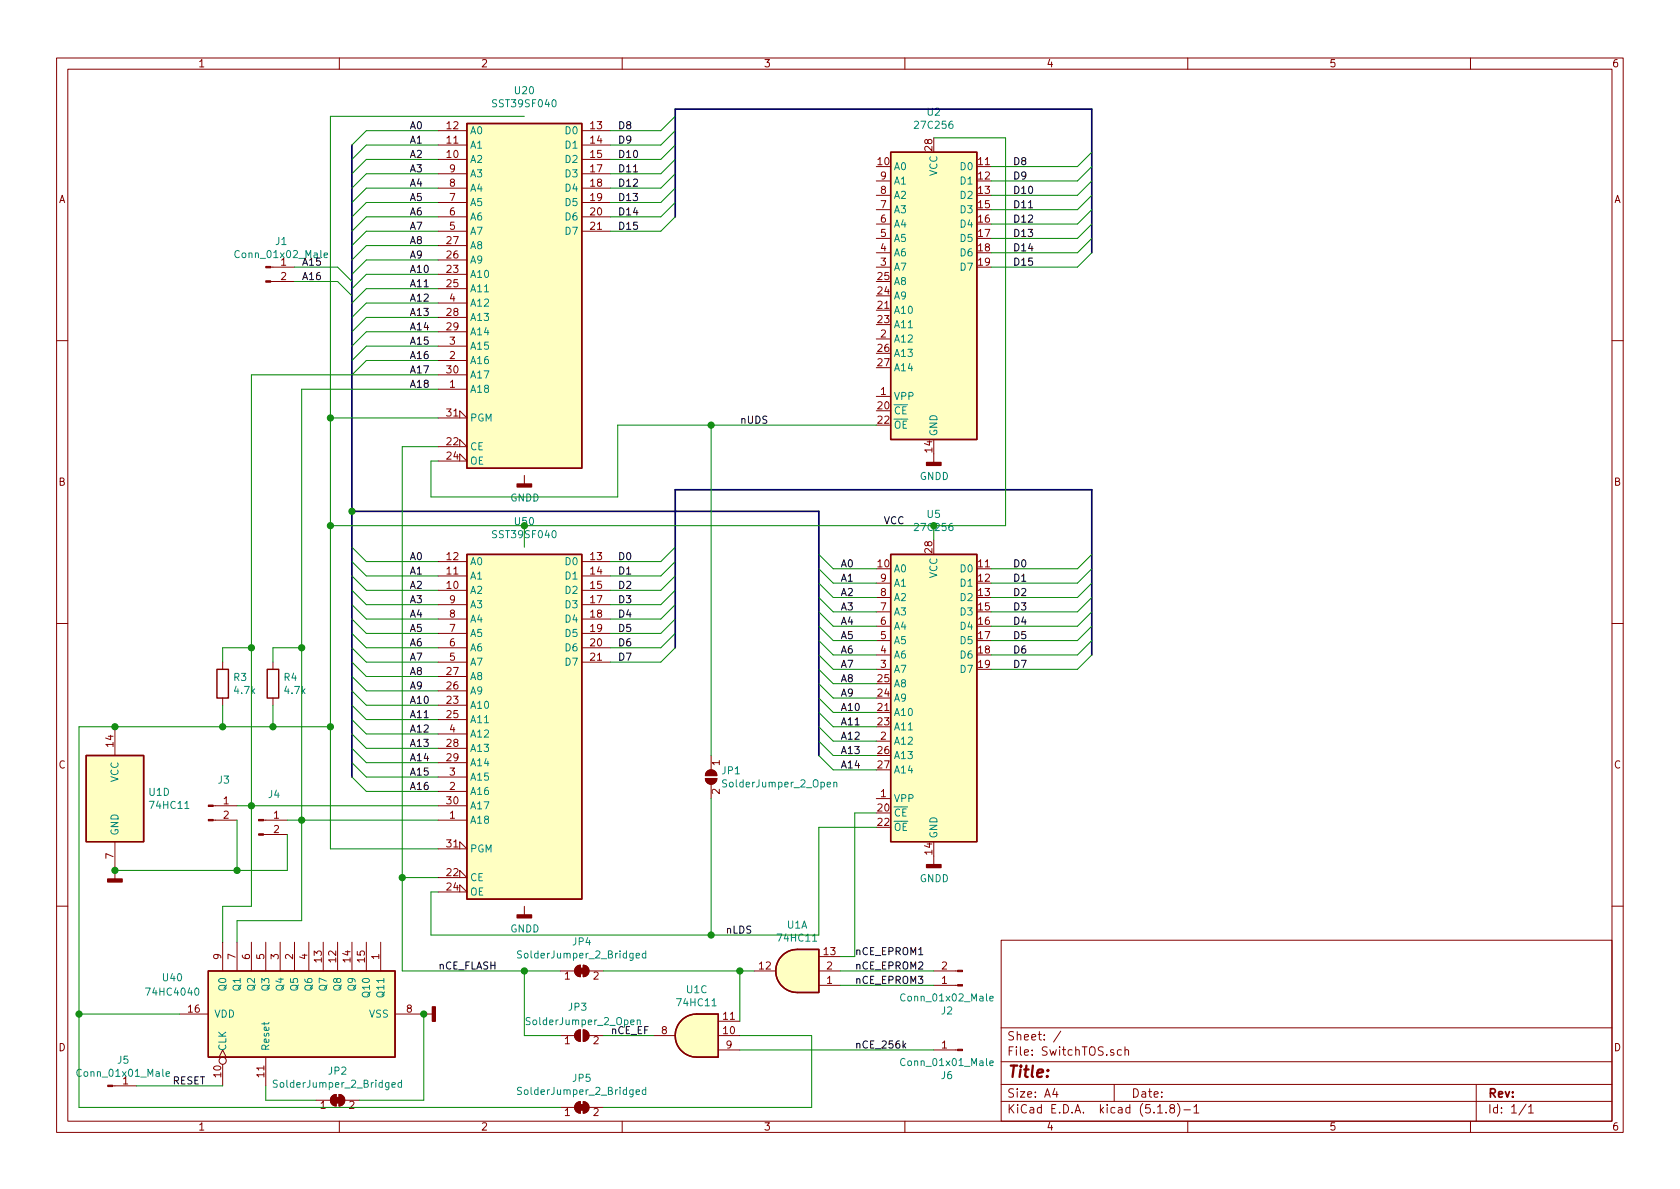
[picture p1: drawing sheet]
<svg xmlns="http://www.w3.org/2000/svg" width="297mm" height="210mm" viewBox="0 0 297 210" stroke-linecap="round" stroke-linejoin="round" font-family="sans-serif">
<g fill="none" stroke="#840000" stroke-width=".18">
<path d="M10 10.3h277v189.9h-277zM12 12.2h273v186.1h-273zM60 10.3v1.9M110 10.3v1.9M160 10.3v1.9M210 10.3v1.9M260 10.3v1.9M77.5 28.2h5M77.5 25.6h5M77.5 23.1h5M77.5 30.7h5M77.5 33.3h5"/>
<path d="M77.5 35.8h5M77.5 38.3h5M102.9 28.2h5M102.9 25.6h5M102.9 23.1h5M102.9 30.7h5M102.9 33.3h5M102.9 35.8h5M102.9 38.3h5M154.9 39.6h2.6M154.9 37.1h2.6M154.9 34.5h2.6"/>
<path d="M154.9 32h2.6M47.9 49.8h4.2M47.9 47.2h4.2M77.5 40.9h5M77.5 48.5h5M77.5 51h5M77.5 46h5M77.5 43.4h5M77.5 56.1h5M77.5 58.7h5M77.5 53.6h5M102.9 40.9h5"/>
<path d="M154.9 47.2h2.6M154.9 59.9h2.6M154.9 44.7h2.6M154.9 42.2h2.6M10 60.2h2M77.5 79h5l-1.2-1.3v1.3M77.5 73.9h5l-1.2-1.3v1.3M77.5 68.8h5M77.5 63.7h5M77.5 61.2h5M77.5 66.3h5M154.9 70.1h2.6"/>
<path d="M285 60.2h2M77.5 81.5h5l-1.2-1.2v1.2M77.5 99.3h5M92.7 84.1v1.5M102.9 99.3h5M165.1 80.3v1.5M10 110.3h2M39.4 117.1v1.3M48.3 117.1v1.3M77.5 104.4h5M77.5 101.8h5M77.5 106.9h5"/>
<path d="M77.5 109.5h5M77.5 112h5M77.5 114.5h5M77.5 117.1h5M77.5 119.6h5M102.9 104.4h5M102.9 101.8h5M102.9 106.9h5M102.9 109.5h5M102.9 112h5M102.9 114.5h5M102.9 117.1h5"/>
<path d="M154.9 118.4h2.6M154.9 115.8h2.6M154.9 113.3h2.6M154.9 110.7h2.6M154.9 108.2h2.6M154.9 105.7h2.6M154.9 103.1h2.6M285 110.3h2M20.3 128.5v5.1M39.4 123.4v1.3M48.3 123.4v1.3M77.5 139.9h5"/>
<path d="M77.5 124.7h5M77.5 127.2h5M77.5 122.2h5M77.5 132.3h5M77.5 134.9h5M77.5 137.4h5M77.5 129.8h5M124.7 137.7h2a1.02 1.02 0 0 1-1 1 1.02 1.02 0 0 1-1-1zM124.9 136.5a1.02 1.02 0 0 1 1.2-.3 1.02 1.02 0 0 1 .6 1h-2zM125.7 133.6v2.5M125.7 138.7v2.5M154.9 131.1h2.6"/>
<path d="M20.3 148.8v6.6M37.7 145h4.2M37.7 142.5h4.2M46.6 147.6h4.2M46.6 145h4.2M77.5 155.2h5l-1.2-1.3v1.3M77.5 157.7h5l-1.2-1.2v1.2M77.5 150.1h5l-1.2-1.3v1.3M77.5 145h5M77.5 142.5h5M154.9 141.2h2.6M165.1 151.4v1.5"/>
<path d="M10 160.2h2M31.7 179.3h5.1M39.4 166.6v5.1M41.9 166.6v5.1M44.4 166.6v5.1M47 166.6v5.1M49.5 166.6v5.1M52.1 166.6v5.1M54.6 166.6v5.1M57.1 166.6v5.1M59.7 166.6v5.1M62.2 166.6v5.1"/>
<path d="M64.8 166.6v5.1M67.3 166.6v5.1M69.8 179.3h6.7M92.7 160.3v1.5M99.1 171.7h2.5M101.8 171l.5-.3h.3v2a1.03 1.03 0 0 1-.9-.6 1.03 1.03 0 0 1 .1-1.1zM103.1 170.7a1.02 1.02 0 0 1 1 1 1.02 1.02 0 0 1-1 1zM104.1 171.7h2.6M133.3 171.7h3.9M144.8 171.7h3.8M144.8 174.2h3.8M144.8 169.2h3.8"/>
<path d="M165.1 171.7h4.2M165.1 174.2h4.2M177 166.3h108v32h-108zM285 160.2h2M19.9 192h4.2M38.7 186.9l.7-1.2 .6 1.2M39.4 188.2v3.8M47 186.9v5.1M55.9 194.6h2.5M58.6 193.9l.5-.3 .3-.1v2.1a1.03 1.03 0 0 1-.9-.6 1.03 1.03 0 0 1 .1-1.1zM59.9 193.5a1.02 1.02 0 0 1 1.1 1.1 1.02 1.02 0 0 1-1.1 1zM60 198.3v1.9"/>
<path d="M61 194.6h2.5M99.1 195.8h2.5M99.1 183.1h2.5M101.8 195.2l.5-.3 .3-.1v2a1.03 1.03 0 0 1-.9-.5 1.03 1.03 0 0 1 .1-1.1zM101.8 182.5l.5-.3 .3-.1v2a1.03 1.03 0 0 1-.9-.5 1.03 1.03 0 0 1 .1-1.1zM103.1 194.8a1.02 1.02 0 0 1 1 1 1.02 1.02 0 0 1-1 1zM103.1 182.1a1.02 1.02 0 0 1 1 1 1.02 1.02 0 0 1-1 1zM104.1 195.8h2.6M104.1 183.1h2.6M110 198.3v1.9M115.6 183.1h3.8M127 183.1h3.8"/>
<path d="M127 180.6h3.8M127 185.7h3.8M160 198.3v1.9M165.1 185.7h4.2M177 194.8h108M177 191.8h108M177 187.8h108M177 181.8h108M186.5 192.5l-.4 1h1M186.8 193v1M187.6 182.3l-1.3 2M197 191.8v3"/>
<path d="M198.3 185.7l-.5-.1-.2 .3v.6l.2 .1 .5-.1M198.9 185.7l.2-.1 .4 .1v.9M198.9 185.1v1.5M204.7 196.8h.8M206.2 196.7v.1M207.1 196l-.3-.3 .2-.3a.48 .48 0 0 1 .6 .1l-.1 .4a.52 .52 0 0 0-.6 .2 .52 .52 0 0 0 .1 .6l.4 .1 .2-.1 .1-.4-.3-.3M208.2 195.1a1.71 1.71 0 0 1 0 2.3M209.3 196.3h1.2M210 198.3v1.9M211.1 195.8l.4-.5v1.5M211.1 196.8h.9M260 198.3v1.9"/>
<path d="M261 191.8v6.5M269.8 195.2l-1.2 2M270.3 195.8l.4-.5v1.5M270.3 196.8h.8"/>
<circle cx="39.4" cy="187.6" r=".63"/>
</g>
<g fill="#840000" stroke="#840000" stroke-width=".25">
<path d="M163.8 81.8h2.6v.5h-2.6z"/>
<path d="M91.4 85.6h2.6v.5h-2.6z"/>
<path d="M163.8 152.9h2.6v.5h-2.6z"/>
<path d="M91.4 161.8h2.6v.5h-2.6z"/>
<path d="M76.5 178h.5v2.6h-.5z"/>
<path d="M19 155.4h2.6v.6h-2.6z"/>
</g>
<g fill="#840000" stroke="#840000" stroke-width=".18">
<path d="M101.8 195.2l.5-.3 .3-.1v2a1.03 1.03 0 0 1-.9-.5 1.03 1.03 0 0 1 .1-1.1z"/>
<path d="M103.1 194.8a1.02 1.02 0 0 1 1 1 1.02 1.02 0 0 1-1 1z"/>
<path d="M102.4 195.3h1v1h-1z"/>
<path d="M101.8 171l.5-.3h.3v2a1.03 1.03 0 0 1-.9-.6 1.03 1.03 0 0 1 .1-1.1z"/>
<path d="M103.1 170.7a1.02 1.02 0 0 1 1 1 1.02 1.02 0 0 1-1 1z"/>
<path d="M102.4 171.2h1v1h-1z"/>
<path d="M101.8 182.5l.5-.3 .3-.1v2a1.03 1.03 0 0 1-.9-.5 1.03 1.03 0 0 1 .1-1.1z"/>
<path d="M103.1 182.1a1.02 1.02 0 0 1 1 1 1.02 1.02 0 0 1-1 1z"/>
<path d="M124.9 136.5a1.02 1.02 0 0 1 1.2-.3 1.02 1.02 0 0 1 .6 1h-2z"/>
<path d="M124.7 137.7h2a1.02 1.02 0 0 1-1 1 1.02 1.02 0 0 1-1-1z"/>
<path d="M45.7 147.4h.9v.3h-.9z"/>
<path d="M45.7 144.9h.9v.3h-.9z"/>
<path d="M36.8 144.9h.9v.3h-.9z"/>
<path d="M36.8 142.4h.9v.2h-.9z"/>
<path d="M58.6 193.9l.5-.3 .3-.1v2.1a1.03 1.03 0 0 1-.9-.6 1.03 1.03 0 0 1 .1-1.1z"/>
<path d="M59.9 193.5a1.02 1.02 0 0 1 1.1 1.1 1.02 1.02 0 0 1-1.1 1z"/>
<path d="M59.2 194.1h1v1h-1z"/>
<path d="M47 49.7h.9v.2h-.9z"/>
<path d="M47 47.1h.9v.3h-.9z"/>
<path d="M169.3 171.6h.9v.2h-.9z"/>
<path d="M169.3 174.1h.9v.3h-.9z"/>
<path d="M169.3 185.5h.9v.3h-.9z"/>
<path d="M19 191.9h.9v.2h-.9z"/>
</g>
<g fill="none" stroke="#008484" stroke-width=".18">
<path d="M57.3 45.1l.6-.1v-.2l-.4-.1-.2 .2 .1 .6h.5M147.4 138.4l.2-.1 .3 .1 .1 .8M147.4 138.3v.9M92.2 168.2l-.5-.1-.2 .2v.3l.6 .3 .1 .3-.2 .2h-.5M112.5 169l.6-.1-.1-.3h-.4l-.1 .2v.6h.5M114.2 168.6h-.4l-.2 .2 .1 .6h.5M114.2 168.1v1.3M175 176.6l.6-.1v-.3h-.4l-.2 .1 .1 .7h.5M29.4 189.9l.6-.1-.1-.2-.4-.1-.1 .2v.6h.5M49 191.1l-.5-.1-.1 .1v.4l.5 .2 .1 .3-.2 .3-.5-.1M69.3 191.8l.6-.1-.1-.2-.3-.1-.2 .2v.6h.5M71 191.5l-.4-.1-.2 .3 .1 .5h.5"/>
<path d="M71 191v1.3M92.2 192.3h-.5l-.2 .1v.4l.6 .2 .1 .3-.2 .2h-.5M112.5 193.1l.6-.1-.1-.2-.4-.1-.1 .2v.6h.5M112.7 180.5l.2-.1h.3v.8M112.7 180.4v.8M114.2 192.8l-.4-.1-.2 .2 .1 .6h.5M114.2 192.3v1.2M175 188l.6-.1v-.3h-.4l-.2 .2 .1 .6h.5"/>
</g>
<g fill="#ffffc2" stroke="#ffffc2" stroke-width=".18">
<path d="M120.5 180.4a3.7 3.7 0 0 1 2.7-1.1v7.6a3.8 3.8 0 0 1-3.5-2.3 3.8 3.8 0 0 1 .8-4.2z"/>
<path d="M123.2 179.3h3.8v7.6h-3.8z"/>
<path d="M82.5 98h20.4v61h-20.4z"/>
<path d="M157.5 98h15.2v50.8h-15.2z"/>
<path d="M138.3 169a3.7 3.7 0 0 1 2.7-1.1v7.6a3.8 3.8 0 0 1-3.6-2.3 3.8 3.8 0 0 1 .9-4.2z"/>
<path d="M141 167.9h3.8v7.6h-3.8z"/>
<path d="M15.2 133.6h10.2v15.2h-10.2z"/>
<path d="M36.8 171.7h33v15.2h-33z"/>
<path d="M157.5 26.9h15.2v50.8h-15.2z"/>
<path d="M82.5 21.8h20.4v61h-20.4z"/>
</g>
<path d="M82.5 21.8h20.4v61h-20.4zM157.5 26.9h15.2v50.8h-15.2zM82.5 98h20.4v61h-20.4zM157.5 98h15.2v50.8h-15.2zM38.4 118.4h2v5h-2zM47.2 118.4h2.1v5h-2.1zM15.2 133.6h10.2v15.2h-10.2zM36.8 171.7h33v15.2h-33zM138.3 169a3.7 3.7 0 0 1 2.7-1.1h3.8v7.6h-3.8a3.8 3.8 0 0 1-3.6-2.3 3.8 3.8 0 0 1 .9-4.2zM120.5 180.4a3.7 3.7 0 0 1 2.7-1.1h3.8v7.6h-3.8a3.8 3.8 0 0 1-3.5-2.3 3.8 3.8 0 0 1 .8-4.2z" fill="none" stroke="#840000" stroke-width=".25"/>
<path d="M62.2 25.6v111.8M119.4 38.3v-19h73.6v25.4M62.2 90.4h82.6v43.2M119.4 114.5v-27.9h73.6v29.2" fill="none" stroke="#000084" stroke-width=".3"/>
<g fill="none" stroke="#008400" stroke-width=".18">
<path d="M77.5 33.3h-12.7l-2.6 2.5M77.5 23.1h-12.7l-2.6 2.5M77.5 25.6h-12.7l-2.6 2.6M77.5 28.2h-12.7l-2.6 2.5M77.5 30.7h-12.7l-2.6 2.6M77.5 35.8h-12.7l-2.6 2.5M77.5 38.3h-12.7l-2.6 2.6M92.7 20.6h-34.3v129.5h19.1M119.4 30.7l-2.6 2.6h-8.9M119.4 20.6l-2.6 2.5h-8.9M119.4 23.1l-2.6 2.5h-8.9M119.4 25.6l-2.6 2.6h-8.9"/>
<path d="M119.4 28.2l-2.6 2.5h-8.9M119.4 33.3l-2.6 2.5h-8.9M119.4 35.8l-2.6 2.5h-8.9M119.4 38.3l-2.6 2.6h-8.9M165.1 24.4h12.7v68.6h-119.4M193 34.5l-2.5 2.6h-15.2M193 26.9l-2.5 2.6h-15.2M193 29.5l-2.5 2.5h-15.2M193 32l-2.5 2.5h-15.2M193 37.1l-2.5 2.5h-15.2M193 39.6l-2.5 2.6h-15.2M52.1 47.2h7.6l2.5 2.6"/>
<path d="M52.1 49.8h7.6l2.5 2.5M77.5 40.9h-12.7l-2.6 2.5M77.5 43.4h-12.7l-2.6 2.6M77.5 46h-12.7l-2.6 2.5M77.5 48.5h-12.7l-2.6 2.5M77.5 51h-12.7l-2.6 2.6M77.5 53.6h-12.7l-2.6 2.5M77.5 58.7h-12.7l-2.6 2.5M77.5 56.1h-12.7l-2.6 2.6M193 42.2l-2.5 2.5h-15.2M193 44.7l-2.5 2.5h-15.2M58.4 73.9h19.1"/>
<path d="M77.5 79h-6.4v92.7h28M77.5 66.3h-33.1v94h-5v6.3M77.5 68.8h-24.2v94h-11.4v3.8M77.5 61.2h-12.7l-2.6 2.5M77.5 63.7h-12.7l-2.6 2.6M125.7 75.2v58.4M154.9 75.2h-45.7v12.7h-33v-6.4h1.3M62.2 99.3l2.6 2.5h12.7M62.2 96.8l2.6 2.5h12.7M92.7 93v3.8M119.4 99.3l-2.6 2.5h-8.9M119.4 96.8l-2.6 2.5h-8.9"/>
<path d="M144.8 98l2.5 2.6h7.6M165.1 93v2.5M193 98l-2.5 2.6h-15.2M44.4 114.5h-5v2.6M53.3 114.5h-5v2.6M62.2 119.6l2.6 2.6h12.7M62.2 117.1l2.6 2.5h12.7M62.2 114.5l2.6 2.6h12.7M62.2 112l2.6 2.5h12.7M62.2 109.5l2.6 2.5h12.7M62.2 106.9l2.6 2.6h12.7M62.2 104.4l2.6 2.5h12.7"/>
<path d="M62.2 101.8l2.6 2.6h12.7M119.4 114.5l-2.6 2.6h-8.9M119.4 112l-2.6 2.5h-8.9M119.4 109.5l-2.6 2.5h-8.9M119.4 106.9l-2.6 2.6h-8.9M119.4 104.4l-2.6 2.5h-8.9M119.4 101.8l-2.6 2.6h-8.9M144.8 113.3l2.5 2.5h7.6M144.8 115.8l2.5 2.6h7.6M144.8 105.7l2.5 2.5h7.6M144.8 100.6l2.5 2.5h7.6M144.8 103.1l2.5 2.6h7.6"/>
<path d="M144.8 108.2l2.5 2.5h7.6M144.8 110.7l2.5 2.6h7.6M144.8 118.4l2.5 2.5h7.6M193 113.3l-2.5 2.5h-15.2M193 115.8l-2.5 2.6h-15.2M193 105.7l-2.5 2.5h-15.2M193 100.6l-2.5 2.5h-15.2M193 103.1l-2.5 2.6h-15.2M193 108.2l-2.5 2.5h-15.2M193 110.7l-2.5 2.6h-15.2M39.4 124.7v3.8M48.3 124.7v3.8"/>
<path d="M58.4 128.5h-44.4v67.3h85.1M62.2 132.3l2.6 2.6h12.7M62.2 129.8l2.6 2.5h12.7M62.2 127.2l2.6 2.6h12.7M62.2 124.7l2.6 2.5h12.7M62.2 122.2l2.6 2.5h12.7M62.2 134.9l2.6 2.5h12.7M62.2 137.4l2.6 2.5h12.7M144.8 126l2.5 2.5h7.6M144.8 120.9l2.5 2.5h7.6M144.8 123.4l2.5 2.6h7.6M144.8 128.5l2.5 2.6h7.6"/>
<path d="M144.8 131.1l2.5 2.5h7.6M144.8 133.6l2.5 2.5h7.6M41.9 145v8.9M41.9 142.5h35.6M50.8 147.6v6.3h-30.5M50.8 145h26.7M71.1 155.2h6.4M125.7 141.2v24.1M154.9 146.3h-10.1v19h-68.6v-7.6h1.3M154.9 143.8h-3.8v25.4h-2.5M14 179.3h17.7M74.9 179.3v15.3h-11.4"/>
<path d="M92.7 171.7v11.4h6.4M106.7 171.7h26.6M130.8 171.7v8.9M148.6 171.7h16.5M148.6 174.2h16.5M24.1 192h15.3M47 192v2.6h8.9M106.7 183.1h8.9M130.8 183.1h12.7v12.7h-36.8M130.8 185.7h34.3"/>
</g>
<path d="M159.8 184.9l.3 .4M160.1 184.5l-.4 .5" fill="none" stroke="#000" stroke-width=".18"/>
<g fill="#008400" stroke="#008400" stroke-width=".25">
<circle cx="48.3" cy="128.5" r=".51"/>
<circle cx="53.3" cy="114.5" r=".51"/>
<circle cx="20.3" cy="153.9" r=".51"/>
<circle cx="14" cy="179.3" r=".51"/>
<circle cx="39.4" cy="128.5" r=".51"/>
<circle cx="44.5" cy="114.5" r=".51"/>
<circle cx="41.9" cy="153.9" r=".51"/>
<circle cx="74.9" cy="179.3" r=".51"/>
<circle cx="62.2" cy="90.4" r=".51"/>
<circle cx="58.4" cy="93" r=".51"/>
<circle cx="20.3" cy="128.5" r=".51"/>
<circle cx="130.8" cy="171.7" r=".51"/>
<circle cx="58.4" cy="128.5" r=".51"/>
<circle cx="53.3" cy="145" r=".51"/>
<circle cx="125.7" cy="165.3" r=".51"/>
<circle cx="92.7" cy="171.7" r=".51"/>
<circle cx="71.1" cy="155.2" r=".51"/>
<circle cx="125.7" cy="75.2" r=".51"/>
<circle cx="44.5" cy="142.5" r=".51"/>
<circle cx="58.4" cy="73.9" r=".51"/>
</g>
<text font-size="2.8" fill="#840000" x="178" y="190.5">Title:</text>
<g font-size="2.1" fill="#840000">
<text x="178" y="184">Sheet: /</text>
<text x="178" y="186.7">File: SwitchTOS.sch</text>
<text x="178" y="196.9">KiCad E.D.A. kicad (5.1.8)-1</text>
<text x="178" y="194.1">Size: A4</text>
<text x="200" y="194.1">Date:</text>
<text x="263" y="194.1">Rev:</text>
<text x="263" y="196.9">Id: 1/1</text>
</g>
<g font-size="1.8" fill="#840000">
<text x="35" y="11.9">1</text>
<text x="85" y="11.9">2</text>
<text x="135" y="11.9">3</text>
<text x="185" y="11.9">4</text>
<text x="235" y="11.9">5</text>
<text x="285" y="11.9">6</text>
<text x="79" y="22.9">12</text>
<text x="104.4" y="22.9">13</text>
<text x="79" y="27.9">10</text>
<text x="79" y="25.4">11</text>
<text x="104.4" y="25.4">14</text>
<text x="104.4" y="27.9">15</text>
<text x="155.2" y="29.2">10</text>
<text x="164.8" y="26.6" transform="rotate(-90 164.8 26.6)">28</text>
<text x="173" y="29.2">11</text>
<text x="10.4" y="35.9">A</text>
<text x="79.5" y="35.6">7</text>
<text x="79.5" y="33">8</text>
<text x="79.5" y="30.5">9</text>
<text x="104.4" y="30.5">17</text>
<text x="104.4" y="33">18</text>
<text x="104.4" y="35.6">19</text>
<text x="155.7" y="34.3">8</text>
<text x="155.7" y="31.7">9</text>
<text x="173" y="31.7">12</text>
<text x="173" y="34.3">13</text>
<text x="285.4" y="35.9">A</text>
<text x="79.5" y="40.6">5</text>
<text x="79.5" y="38.1">6</text>
<text x="104.4" y="38.1">20</text>
<text x="104.4" y="40.6">21</text>
<text x="155.7" y="41.9">5</text>
<text x="155.7" y="39.4">6</text>
<text x="155.7" y="36.8">7</text>
<text x="173" y="36.8">15</text>
<text x="173" y="39.4">16</text>
<text x="173" y="41.9">17</text>
<text x="49.7" y="47">1</text>
<text x="79" y="45.7">26</text>
<text x="79" y="43.2">27</text>
<text x="155.7" y="47">3</text>
<text x="155.7" y="44.4">4</text>
<text x="173" y="44.4">18</text>
<text x="173" y="47">19</text>
<text x="49.7" y="49.5">2</text>
<text x="79" y="48.3">23</text>
<text x="79" y="50.8">25</text>
<text x="79.5" y="53.3">4</text>
<text x="155.2" y="52.1">24</text>
<text x="155.2" y="49.5">25</text>
<text x="79" y="55.9">28</text>
<text x="79" y="58.4">29</text>
<text x="155.2" y="54.6">21</text>
<text x="155.2" y="57.1">23</text>
<text x="155.7" y="59.7">2</text>
<text x="79.5" y="63.5">2</text>
<text x="79.5" y="61">3</text>
<text x="155.2" y="62.2">26</text>
<text x="155.2" y="64.8">27</text>
<text x="79" y="66">30</text>
<text x="79.5" y="68.6">1</text>
<text x="155.7" y="69.8">1</text>
<text x="79" y="73.7">31</text>
<text x="155.2" y="72.4">20</text>
<text x="155.2" y="74.9">22</text>
<text x="79" y="78.7">22</text>
<text x="79" y="81.3">24</text>
<text x="164.8" y="80" transform="rotate(-90 164.8 80)">14</text>
<text x="10.4" y="85.9">B</text>
<text x="285.4" y="85.9">B</text>
<text x="79" y="101.6">11</text>
<text x="79" y="99.1">12</text>
<text x="104.4" y="99.1">13</text>
<text x="104.4" y="101.6">14</text>
<text x="155.2" y="100.3">10</text>
<text x="164.8" y="97.7" transform="rotate(-90 164.8 97.7)">28</text>
<text x="173" y="100.3">11</text>
<text x="79" y="104.1">10</text>
<text x="79.5" y="106.7">9</text>
<text x="104.4" y="104.1">15</text>
<text x="104.4" y="106.7">17</text>
<text x="155.7" y="107.9">7</text>
<text x="155.7" y="105.4">8</text>
<text x="155.7" y="102.9">9</text>
<text x="173" y="102.9">12</text>
<text x="173" y="105.4">13</text>
<text x="173" y="107.9">15</text>
<text x="79.5" y="111.8">7</text>
<text x="79.5" y="109.2">8</text>
<text x="104.4" y="109.2">18</text>
<text x="104.4" y="111.8">19</text>
<text x="155.7" y="113">5</text>
<text x="155.7" y="110.5">6</text>
<text x="173" y="110.5">16</text>
<text x="173" y="113">17</text>
<text x="79" y="119.4">27</text>
<text x="79.5" y="116.8">5</text>
<text x="79.5" y="114.3">6</text>
<text x="104.4" y="114.3">20</text>
<text x="104.4" y="116.8">21</text>
<text x="155.7" y="118.1">3</text>
<text x="155.7" y="115.6">4</text>
<text x="173" y="115.6">18</text>
<text x="173" y="118.1">19</text>
<text x="79" y="124.5">23</text>
<text x="79" y="121.9">26</text>
<text x="155.2" y="125.7">21</text>
<text x="155.2" y="123.2">24</text>
<text x="155.2" y="120.6">25</text>
<text x="79" y="127">25</text>
<text x="79.5" y="129.5">4</text>
<text x="155.2" y="128.3">23</text>
<text x="155.7" y="130.8">2</text>
<text x="10.4" y="135.9">C</text>
<text x="20.1" y="132" transform="rotate(-90 20.1 132)">14</text>
<text x="79" y="132.1">28</text>
<text x="79" y="134.6">29</text>
<text x="79.5" y="137.2">3</text>
<text x="127.3" y="135.4" transform="rotate(-90 127.3 135.4)">1</text>
<text x="155.2" y="133.3">26</text>
<text x="155.2" y="135.9">27</text>
<text x="285.4" y="135.9">C</text>
<text x="39.5" y="142.2">1</text>
<text x="79" y="142.2">30</text>
<text x="79.5" y="139.7">2</text>
<text x="127.3" y="140.4" transform="rotate(-90 127.3 140.4)">2</text>
<text x="155.2" y="143.5">20</text>
<text x="155.7" y="141">1</text>
<text x="39.5" y="144.8">2</text>
<text x="48.4" y="144.8">1</text>
<text x="48.4" y="147.3">2</text>
<text x="79" y="149.9">31</text>
<text x="79.5" y="144.8">1</text>
<text x="155.2" y="146">22</text>
<text x="20.1" y="151.9" transform="rotate(-90 20.1 151.9)">7</text>
<text x="79" y="154.9">22</text>
<text x="164.8" y="151.1" transform="rotate(-90 164.8 151.1)">14</text>
<text x="79" y="157.5">24</text>
<text x="39.1" y="169.6" transform="rotate(-90 39.1 169.6)">9</text>
<text x="41.7" y="169.6" transform="rotate(-90 41.7 169.6)">7</text>
<text x="44.2" y="169.6" transform="rotate(-90 44.2 169.6)">6</text>
<text x="46.7" y="169.6" transform="rotate(-90 46.7 169.6)">5</text>
<text x="49.3" y="169.6" transform="rotate(-90 49.3 169.6)">3</text>
<text x="51.8" y="169.6" transform="rotate(-90 51.8 169.6)">2</text>
<text x="54.4" y="169.6" transform="rotate(-90 54.4 169.6)">4</text>
<text x="56.9" y="170.1" transform="rotate(-90 56.9 170.1)">13</text>
<text x="59.4" y="170.1" transform="rotate(-90 59.4 170.1)">12</text>
<text x="62" y="170.1" transform="rotate(-90 62 170.1)">14</text>
<text x="64.5" y="170.1" transform="rotate(-90 64.5 170.1)">15</text>
<text x="67.1" y="169.6" transform="rotate(-90 67.1 169.6)">1</text>
<text x="99.8" y="173.2">1</text>
<text x="104.9" y="173.2">2</text>
<text x="134.3" y="171.4">12</text>
<text x="145.7" y="168.9">13</text>
<text x="146.2" y="174">1</text>
<text x="146.2" y="171.4">2</text>
<text x="166.5" y="174">1</text>
<text x="166.5" y="171.4">2</text>
<text x="33.3" y="179.1">16</text>
<text x="71.9" y="179.1">8</text>
<text x="10.4" y="185.9">D</text>
<text x="99.8" y="184.7">1</text>
<text x="104.9" y="184.7">2</text>
<text x="117" y="182.9">8</text>
<text x="127.9" y="182.9">10</text>
<text x="127.9" y="180.3">11</text>
<text x="128.4" y="185.4">9</text>
<text x="166.5" y="185.4">1</text>
<text x="285.4" y="185.9">D</text>
<text x="21.7" y="191.8">1</text>
<text x="39.1" y="190.4" transform="rotate(-90 39.1 190.4)">10</text>
<text x="46.7" y="190.4" transform="rotate(-90 46.7 190.4)">11</text>
<text x="56.7" y="196.1">1</text>
<text x="61.7" y="196.1">2</text>
<text x="99.8" y="197.4">1</text>
<text x="104.9" y="197.4">2</text>
<text x="35" y="199.9">1</text>
<text x="85" y="199.9">2</text>
<text x="135" y="199.9">3</text>
<text x="185" y="199.9">4</text>
<text x="235" y="199.9">5</text>
<text x="285" y="199.9">6</text>
</g>
<g font-size="1.8" fill="#008484">
<text x="91.1" y="16.7">U20</text>
<text x="83.1" y="23.7">A0</text>
<text x="87.4" y="19">SST39SF040</text>
<text x="100.1" y="23.7">D0</text>
<text x="162" y="22.8">27C256</text>
<text x="164" y="20.5">U2</text>
<text x="83.1" y="28.8">A2</text>
<text x="83.1" y="26.3">A1</text>
<text x="100.1" y="26.3">D1</text>
<text x="100.1" y="28.8">D2</text>
<text x="83.1" y="33.9">A4</text>
<text x="83.1" y="31.4">A3</text>
<text x="100.1" y="31.4">D3</text>
<text x="100.1" y="33.9">D4</text>
<text x="158" y="35.2">A2</text>
<text x="158" y="32.6">A1</text>
<text x="158" y="30.1">A0</text>
<text x="165.7" y="31.2" transform="rotate(-90 165.7 31.2)">VCC</text>
<text x="170" y="30.1">D0</text>
<text x="170" y="32.6">D1</text>
<text x="170" y="35.2">D2</text>
<text x="83.1" y="41.5">A7</text>
<text x="83.1" y="39">A6</text>
<text x="83.1" y="36.4">A5</text>
<text x="100.1" y="36.4">D5</text>
<text x="100.1" y="39">D6</text>
<text x="100.1" y="41.5">D7</text>
<text x="158" y="40.3">A4</text>
<text x="158" y="37.7">A3</text>
<text x="170" y="37.7">D3</text>
<text x="170" y="40.3">D4</text>
<text x="42.1" y="45.6">Conn_01x02_Male</text>
<text x="48.8" y="43.3">J1</text>
<text x="83.1" y="46.6">A9</text>
<text x="83.1" y="44.1">A8</text>
<text x="158" y="47.9">A7</text>
<text x="158" y="45.3">A6</text>
<text x="158" y="42.8">A5</text>
<text x="170" y="42.8">D5</text>
<text x="170" y="45.3">D6</text>
<text x="170" y="47.9">D7</text>
<text x="83.1" y="49.1">A10</text>
<text x="83.1" y="51.7">A11</text>
<text x="158" y="53">A9</text>
<text x="158" y="50.4">A8</text>
<text x="83.1" y="56.8">A13</text>
<text x="83.1" y="59.3">A14</text>
<text x="83.1" y="54.2">A12</text>
<text x="158" y="55.5">A10</text>
<text x="158" y="58">A11</text>
<text x="83.1" y="64.4">A16</text>
<text x="83.1" y="61.8">A15</text>
<text x="158" y="60.6">A12</text>
<text x="158" y="63.1">A13</text>
<text x="158" y="65.7">A14</text>
<text x="83.1" y="69.5">A18</text>
<text x="83.1" y="66.9">A17</text>
<text x="158" y="70.7">VPP</text>
<text x="83.1" y="74.5">PGM</text>
<text x="158" y="73.3">CE</text>
<text x="158" y="75.8">OE</text>
<text x="165.7" y="77.2" transform="rotate(-90 165.7 77.2)">GND</text>
<text x="83.1" y="79.6">CE</text>
<text x="83.1" y="82.2">OE</text>
<text x="90.2" y="88.7">GNDD</text>
<text x="162.6" y="84.9">GNDD</text>
<text x="87.4" y="95.2">SST39SF040</text>
<text x="164" y="91.6">U5</text>
<text x="83.1" y="99.9">A0</text>
<text x="100.1" y="99.9">D0</text>
<text x="158" y="101.2">A0</text>
<text x="170" y="101.2">D0</text>
<text x="83.1" y="105">A2</text>
<text x="83.1" y="102.5">A1</text>
<text x="83.1" y="107.6">A3</text>
<text x="100.1" y="102.5">D1</text>
<text x="100.1" y="105">D2</text>
<text x="100.1" y="107.6">D3</text>
<text x="158" y="106.3">A2</text>
<text x="158" y="103.8">A1</text>
<text x="165.7" y="102.3" transform="rotate(-90 165.7 102.3)">VCC</text>
<text x="170" y="103.8">D1</text>
<text x="170" y="106.3">D2</text>
<text x="83.1" y="112.6">A5</text>
<text x="83.1" y="110.1">A4</text>
<text x="100.1" y="110.1">D4</text>
<text x="100.1" y="112.6">D5</text>
<text x="158" y="113.9">A5</text>
<text x="158" y="111.4">A4</text>
<text x="158" y="108.8">A3</text>
<text x="170" y="108.8">D3</text>
<text x="170" y="111.4">D4</text>
<text x="170" y="113.9">D5</text>
<text x="83.1" y="117.7">A7</text>
<text x="83.1" y="115.2">A6</text>
<text x="100.1" y="115.2">D6</text>
<text x="100.1" y="117.7">D7</text>
<text x="158" y="119">A7</text>
<text x="158" y="116.5">A6</text>
<text x="170" y="116.5">D6</text>
<text x="170" y="119">D7</text>
<text x="41.4" y="120.4">R3</text>
<text x="41.5" y="122.7">4.7k</text>
<text x="50.2" y="120.4">R4</text>
<text x="50.4" y="122.7">4.7k</text>
<text x="83.1" y="125.3">A10</text>
<text x="83.1" y="122.8">A9</text>
<text x="83.1" y="120.3">A8</text>
<text x="158" y="124.1">A9</text>
<text x="158" y="121.5">A8</text>
<text x="83.1" y="127.9">A11</text>
<text x="83.1" y="130.4">A12</text>
<text x="158" y="131.7">A12</text>
<text x="158" y="126.6">A10</text>
<text x="158" y="129.2">A11</text>
<text x="83.1" y="133">A13</text>
<text x="83.1" y="135.5">A14</text>
<text x="127.7" y="136.9">JP1</text>
<text x="158" y="134.2">A13</text>
<text x="158" y="136.8">A14</text>
<text x="21" y="138.3" transform="rotate(-90 21 138.3)">VCC</text>
<text x="26.4" y="140.7">U1D</text>
<text x="26.7" y="143">74HC11</text>
<text x="38.6" y="138.6">J3</text>
<text x="47.5" y="141.1">J4</text>
<text x="83.1" y="140.6">A16</text>
<text x="83.1" y="138">A15</text>
<text x="83.1" y="143.1">A17</text>
<text x="128.2" y="139.2">SolderJumper_2_Open</text>
<text x="158" y="141.9">VPP</text>
<text x="21" y="147.8" transform="rotate(-90 21 147.8)">GND</text>
<text x="83.1" y="145.7">A18</text>
<text x="158" y="144.4">CE</text>
<text x="158" y="146.9">OE</text>
<text x="165.7" y="148.3" transform="rotate(-90 165.7 148.3)">GND</text>
<text x="83.1" y="155.8">CE</text>
<text x="83.1" y="150.7">PGM</text>
<text x="83.1" y="158.4">OE</text>
<text x="162.6" y="156">GNDD</text>
<text x="90.2" y="164.9">GNDD</text>
<text x="101.3" y="167.2">JP4</text>
<text x="137.7" y="166.5">74HC11</text>
<text x="139.2" y="164.2">U1A</text>
<text x="28.9" y="173.5">U40</text>
<text x="92.1" y="169.5">SolderJumper_2_Bridged</text>
<text x="26.3" y="176.1">74HC4040</text>
<text x="37.8" y="180">VDD</text>
<text x="40" y="175.1" transform="rotate(-90 40 175.1)">Q0</text>
<text x="42.5" y="175.1" transform="rotate(-90 42.5 175.1)">Q1</text>
<text x="45.1" y="175.1" transform="rotate(-90 45.1 175.1)">Q2</text>
<text x="47.6" y="175.1" transform="rotate(-90 47.6 175.1)">Q3</text>
<text x="50.2" y="175.1" transform="rotate(-90 50.2 175.1)">Q4</text>
<text x="52.7" y="175.1" transform="rotate(-90 52.7 175.1)">Q5</text>
<text x="55.2" y="175.1" transform="rotate(-90 55.2 175.1)">Q6</text>
<text x="57.8" y="175.1" transform="rotate(-90 57.8 175.1)">Q7</text>
<text x="60.3" y="175.1" transform="rotate(-90 60.3 175.1)">Q8</text>
<text x="62.9" y="175.1" transform="rotate(-90 62.9 175.1)">Q9</text>
<text x="65.3" y="180">VSS</text>
<text x="65.4" y="176.1" transform="rotate(-90 65.4 176.1)">Q10</text>
<text x="67.9" y="176.1" transform="rotate(-90 67.9 176.1)">Q11</text>
<text x="100.6" y="178.7">JP3</text>
<text x="119.9" y="177.9">74HC11</text>
<text x="121.4" y="175.6">U1C</text>
<text x="159.8" y="177.1">Conn_01x02_Male</text>
<text x="166.5" y="179.4">J2</text>
<text x="40" y="185.9" transform="rotate(-90 40 185.9)">CLK</text>
<text x="47.6" y="185.9" transform="rotate(-90 47.6 185.9)">Reset</text>
<text x="93.5" y="181.3">SolderJumper_2_Open</text>
<text x="14.1" y="190.4">Conn_01x01_Male</text>
<text x="20.8" y="188.1">J5</text>
<text x="58.1" y="190">JP2</text>
<text x="101.3" y="191.3">JP5</text>
<text x="159.8" y="188.5">Conn_01x01_Male</text>
<text x="166.5" y="190.8">J6</text>
<text x="48.9" y="192.3">SolderJumper_2_Bridged</text>
<text x="92.1" y="193.6">SolderJumper_2_Bridged</text>
</g>
<g font-size="1.8">
<text x="72.4" y="22.9">A0</text>
<text x="109.2" y="22.9">D8</text>
<text x="72.4" y="27.9">A2</text>
<text x="72.4" y="25.4">A1</text>
<text x="109.2" y="27.9">D10</text>
<text x="109.2" y="25.4">D9</text>
<text x="179.1" y="29.2">D8</text>
<text x="72.4" y="35.6">A5</text>
<text x="72.4" y="33">A4</text>
<text x="72.4" y="30.5">A3</text>
<text x="109.2" y="35.6">D13</text>
<text x="109.2" y="33">D12</text>
<text x="109.2" y="30.5">D11</text>
<text x="179.1" y="31.7">D9</text>
<text x="179.1" y="34.3">D10</text>
<text x="72.4" y="40.6">A7</text>
<text x="72.4" y="38.1">A6</text>
<text x="109.2" y="40.6">D15</text>
<text x="109.2" y="38.1">D14</text>
<text x="179.1" y="41.9">D13</text>
<text x="179.1" y="39.4">D12</text>
<text x="179.1" y="36.8">D11</text>
<text x="53.3" y="47">A15</text>
<text x="72.4" y="45.7">A9</text>
<text x="72.4" y="43.2">A8</text>
<text x="179.1" y="47">D15</text>
<text x="179.1" y="44.4">D14</text>
<text x="53.3" y="49.5">A16</text>
<text x="72.4" y="53.3">A12</text>
<text x="72.4" y="50.8">A11</text>
<text x="72.4" y="48.3">A10</text>
<text x="72.4" y="55.9">A13</text>
<text x="72.4" y="58.4">A14</text>
<text x="72.4" y="63.5">A16</text>
<text x="72.4" y="61">A15</text>
<text x="72.4" y="66">A17</text>
<text x="72.4" y="68.6">A18</text>
<text x="130.8" y="74.9">nUDS</text>
<text x="156.2" y="92.7">VCC</text>
<text x="72.4" y="101.6">A1</text>
<text x="72.4" y="99.1">A0</text>
<text x="109.2" y="101.6">D1</text>
<text x="109.2" y="99.1">D0</text>
<text x="148.6" y="100.3">A0</text>
<text x="179.1" y="100.3">D0</text>
<text x="72.4" y="106.7">A3</text>
<text x="72.4" y="104.1">A2</text>
<text x="109.2" y="104.1">D2</text>
<text x="109.2" y="106.7">D3</text>
<text x="148.6" y="105.4">A2</text>
<text x="148.6" y="107.9">A3</text>
<text x="148.6" y="102.9">A1</text>
<text x="179.1" y="102.9">D1</text>
<text x="179.1" y="105.4">D2</text>
<text x="179.1" y="107.9">D3</text>
<text x="72.4" y="109.2">A4</text>
<text x="72.4" y="111.8">A5</text>
<text x="109.2" y="111.8">D5</text>
<text x="109.2" y="109.2">D4</text>
<text x="148.6" y="113">A5</text>
<text x="148.6" y="110.5">A4</text>
<text x="179.1" y="110.5">D4</text>
<text x="179.1" y="113">D5</text>
<text x="72.4" y="119.4">A8</text>
<text x="72.4" y="116.8">A7</text>
<text x="72.4" y="114.3">A6</text>
<text x="109.2" y="116.8">D7</text>
<text x="109.2" y="114.3">D6</text>
<text x="148.6" y="118.1">A7</text>
<text x="148.6" y="115.6">A6</text>
<text x="179.1" y="115.6">D6</text>
<text x="179.1" y="118.1">D7</text>
<text x="72.4" y="124.5">A10</text>
<text x="72.4" y="121.9">A9</text>
<text x="148.6" y="125.7">A10</text>
<text x="148.6" y="123.2">A9</text>
<text x="148.6" y="120.6">A8</text>
<text x="72.4" y="129.5">A12</text>
<text x="72.4" y="127">A11</text>
<text x="148.6" y="130.8">A12</text>
<text x="148.6" y="128.3">A11</text>
<text x="72.4" y="134.6">A14</text>
<text x="72.4" y="132.1">A13</text>
<text x="72.4" y="137.2">A15</text>
<text x="148.6" y="135.9">A14</text>
<text x="148.6" y="133.3">A13</text>
<text x="72.4" y="139.7">A16</text>
<text x="128.3" y="165.1">nLDS</text>
<text x="77.5" y="171.4">nCE_FLASH</text>
<text x="151.1" y="168.9">nCE_EPROM1</text>
<text x="151.1" y="174">nCE_EPROM3</text>
<text x="151.1" y="171.4">nCE_EPROM2</text>
<text x="107.9" y="182.9">nCE_EF</text>
<text x="151.1" y="185.4">nCE_256k</text>
<text x="30.5" y="191.8">RESET</text>
</g>
<g font-size="1.8" fill="#008400">
<text x="91.1" y="92.9">U50</text>
<text x="162" y="93.9">27C256</text>
</g>
</svg>
